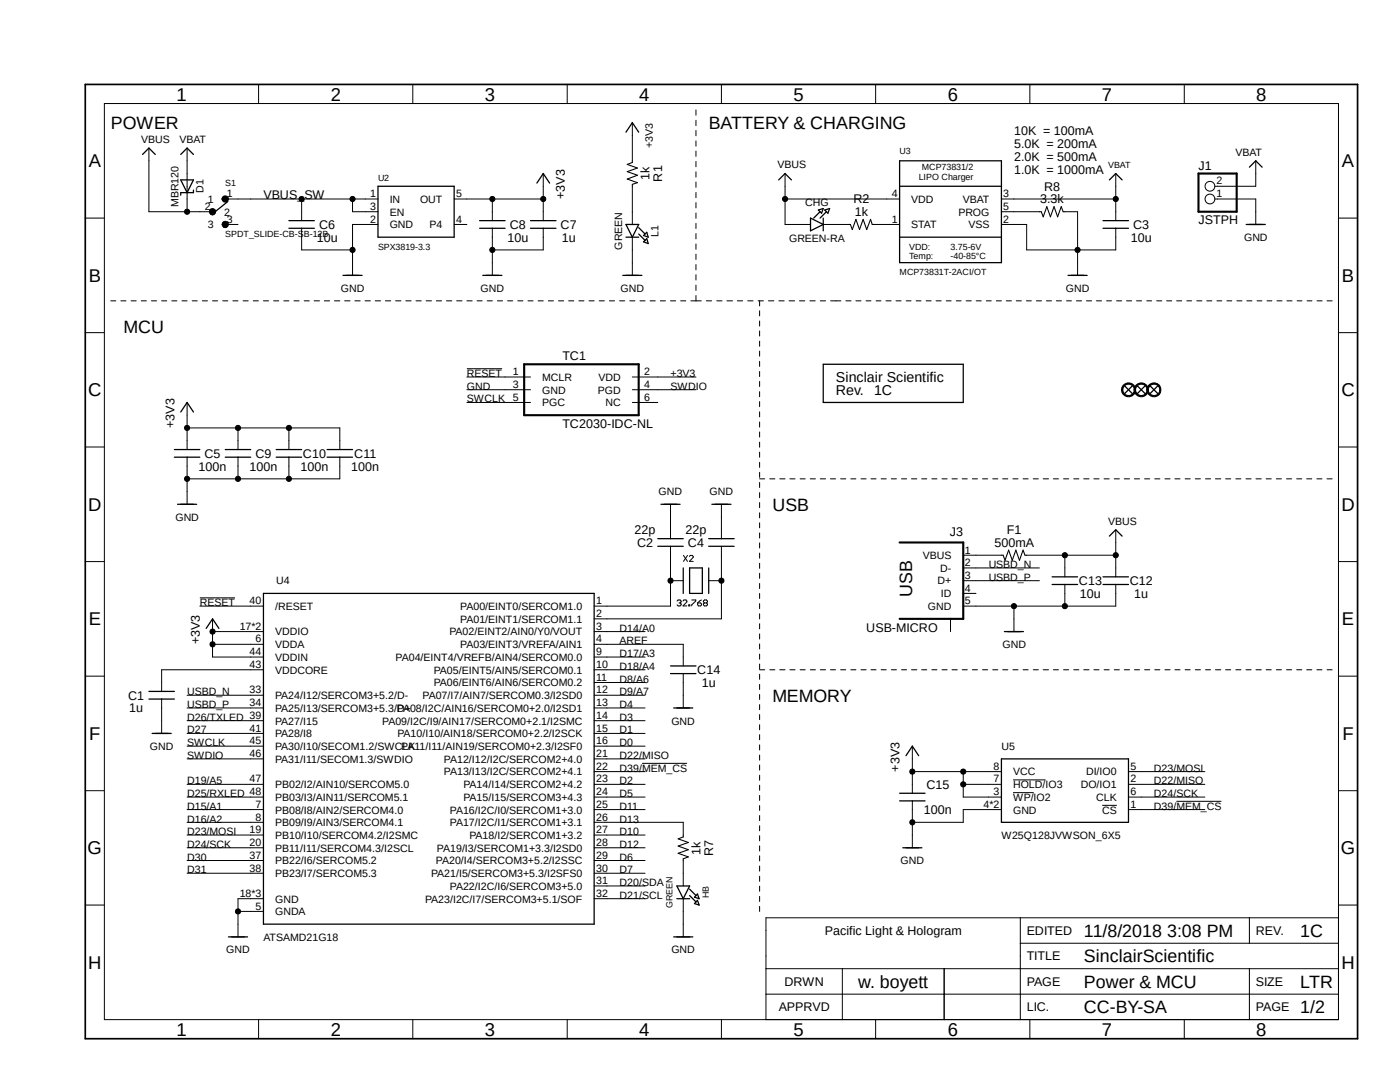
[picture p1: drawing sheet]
<svg xmlns="http://www.w3.org/2000/svg" width="279mm" height="216mm" viewBox="0 0 279 216" stroke-linecap="round" stroke-linejoin="round" font-family="sans-serif">
<path d="M16.5 16.5l254.8 191.3M271.3 16.5l-254.8 191.3" fill="none" stroke="#fff" stroke-width=".2"/>
<g fill="none" stroke="#000" stroke-width=".2">
<path d="M51.6 16.8v3.9M82.4 16.8v3.9M113.2 16.8v3.9M144 16.8v3.9M174.8 16.8v3.9M205.5 16.8v3.9M236.3 16.8v3.9M20.8 20.7h246.3v182.8h-246.3zM29.7 29.5v12.7h12.7M37.3 29.5v12.7M44.4 39.4a.64 .64 0 0 1 1-.1 .64 .64 0 0 1-.2 1 .64 .64 0 0 1-.9-.6h.3v-.2a.39 .39 0 0 1 .5-.1 .39 .39 0 0 1 .2 .5l-.2 .1h-.4l-.1-.3h-.3zM44.4 39.4h.6l.1 .3-.1 .3-.3 .1-.3-.1-.1-.3 .4-.1 .1 .1-.1 .1-.4-.1z"/>
<path d="M44.5 39.4l.3-.2 .5 .2v.6l-.2 .2-.6-.2-.1-.3h.3l.2-.2 .3 .2-.3 .2-.2-.2h-.3zM44.7 39.4h.5l.1 .3-.1 .3-.2 .1-.3-.1-.1-.3 .4-.1 .1 .1-.1 .1-.4-.1zM45 39.7h30.4M60.2 39.7v4.3M70.4 39.7v2.5h5M90.6 39.7h17.8M98.3 39.7v4.3M108.4 34.6v9.4M126.2 24.5v7.6M126.2 37.2v7.6M138.9 21.9v1.1M138.9 24v1.1"/>
<path d="M138.9 26v1.1M138.9 28.1v1.1M138.9 30.1v1.1M138.9 32.2v1.1M138.9 34.3v1M138.9 36.3v1.1M138.9 38.4v1.1M156.7 34.6v10.2h5.1M156.7 39.7h22.8M199.9 39.7h22.8M222.7 34.6v9.4M242.4 39.7h8.2v5.1"/>
<path d="M250.6 32.1v5.1h-8.2M17 43.5h3.8M41.9 41.9a.64 .64 0 0 1 1-.1 .64 .64 0 0 1-.3 1 .64 .64 0 0 1-.8-.6h.2l.1-.2a.39 .39 0 0 1 .5-.1 .39 .39 0 0 1 .2 .5l-.2 .2h-.4l-.2-.4h-.2zM42 42l.2-.2 .6 .2v.5l-.6 .2-.3-.5h.3l.1-.2 .3 .2-.3 .3-.1-.3h-.3zM42.1 42h.6l.1 .2-.1 .3-.3 .1-.3-.1-.1-.3 .4-.1 .1 .1-.1 .2-.4-.2zM42.1 42.2h.6l.1 .3-.1 .3-.3 .1-.3-.1-.1-.3 .4-.1 .1 .1-.1 .1-.4-.1zM44.4 44.4a.64 .64 0 0 1 1 0 .64 .64 0 0 1-.2 1 .64 .64 0 0 1-.9-.6h.3v-.2a.39 .39 0 0 1 .5-.1 .39 .39 0 0 1 .2 .5l-.2 .1h-.4l-.1-.3h-.3zM44.7 44.5h.5l.1 .3-.1 .2-.2 .2-.3-.2-.1-.2 .4-.1 .1 .1-.1 .1-.4-.1zM44.7 44.7h.5l.1 .3-.1 .3-.2 .1-.3-.1-.1-.3 .4-.1 .1 .1-.1 .2-.4-.2zM45 44.8h2.5M60.2 45.6v4.3h10.2M75.4 44.8h-5v10.1"/>
<path d="M90.6 44.8h2.6M98.3 45.6v9.3M108.4 45.6v4.3h-10.1M126.2 47.3v7.6M138.9 40.4v1.1M138.9 42.5v1.1M138.9 44.6v1M138.9 46.6v1.1M138.9 48.7v1M138.9 50.7v1.1M138.9 52.8v1M138.9 54.8v1.1"/>
<path d="M138.9 56.9v1.1M138.9 59v1M164.3 44.8h5.1M174.5 44.8h5M199.9 44.8h5v5.1h17.8v-4.3M199.9 42.2h7.5M212.5 42.2h2.6v12.7M267.1 43.5h3.8M17 66.4h3.8M22.1 60h1M24.1 60h1M26.2 60h1"/>
<path d="M28.2 60h1M30.2 60h1M32.3 60h1M34.3 60h1M36.3 60h1M38.4 60h1M40.4 60h1M42.4 60h1M44.4 60h1.1M46.5 60h1M48.5 60h1M50.5 60h1.1"/>
<path d="M52.6 60h1M54.6 60h1M56.6 60h1.1M58.7 60h1M60.7 60h1M62.7 60h1.1M64.7 60h1.1M66.8 60h1M68.8 60h1M70.8 60h1.1M72.9 60h1M74.9 60h1"/>
<path d="M76.9 60h1.1M79 60h1M81 60h1M83 60h1.1M85 60h1.1M87.1 60h1M89.1 60h1.1M91.1 60h1.1M93.2 73.6h7M93.2 60h1M93.2 77.8h12.7M93.2 75.2h12.7"/>
<path d="M95.2 60h1M97.2 60h1.1M99.3 60h1M101.3 60h1M103.3 60h1.1M105.4 60h1M107.4 60h1M109.4 60h1M111.5 60h1M113.5 60h1M115.5 60h1M117.6 60h1"/>
<path d="M119.6 60h1M121.6 60h1M123.7 60h1M125.7 60h1M126.2 77.8h12.7M126.2 75.2h12.7M127.7 60h1M129.8 60h1M131.8 60h1M133.8 60h1M135.8 60h1.1M137.9 60h2.1"/>
<path d="M141 60h1M143 60h1.1M145.1 60h1.1M147.2 60h1M149.2 60h1.1M151.3 60h1.1M151.6 60v1M151.6 62v1M151.6 64.1v1M151.6 66v1.1M151.6 68.1v1M151.6 70.1v1"/>
<path d="M151.6 72.1v1M151.6 74.1v1M151.6 76.1v1M151.6 78.1v1.1M153.4 60h1M155.4 60h1.1M157.5 60h1.1M159.6 60h1M161.6 60h1.1M163.7 60h1.1M165.8 60h2M168.8 60h1"/>
<path d="M170.8 60h1M172.8 60h1M174.8 60h1M176.8 60h1M178.8 60h1M180.8 60h1M182.8 60h1M184.8 60h1M186.8 60h1M188.8 60h1M190.8 60h1M192.8 60h1"/>
<path d="M194.8 60h1M196.8 60h1M198.8 60h1.1M200.8 60h1M202.8 60h1M204.9 60h.9M206.8 60h1.1M208.8 60h1M210.8 60h1M212.9 60h.9M214.8 60h1.1M216.8 60h1"/>
<path d="M218.8 60h1M220.9 60h.9M222.8 60h1.1M224.2 76.9a1.4 1.4 0 0 1 2.2 .1 1.4 1.4 0 0 1-.8 2.1 1.4 1.4 0 0 1-1.8-1.3h.3a1.15 1.15 0 0 1 1.6-1.1 1.15 1.15 0 0 1 .3 1.9 1.15 1.15 0 0 1-1.8-.4l-.1-.4h-.3zM224.8 60h1M226.7 76.9a1.4 1.4 0 0 1 2.2 .1 1.4 1.4 0 0 1-.8 2.1 1.4 1.4 0 0 1-1.7-1.3h.2a1.15 1.15 0 0 1 1.6-1.1 1.15 1.15 0 0 1 .4 1.9 1.15 1.15 0 0 1-1.9-.4l-.1-.4h-.2zM226.8 60h1M228.9 60h.9M229.2 76.9a1.4 1.4 0 0 1 2.3 .1 1.4 1.4 0 0 1-.8 2.1 1.4 1.4 0 0 1-1.8-1.3h.3a1.15 1.15 0 0 1 1.5-1.1 1.15 1.15 0 0 1 .4 1.9 1.15 1.15 0 0 1-1.9-.4v-.4h-.3zM230.8 60h1.1M232.8 60h1M234.8 60h1"/>
<path d="M236.9 60h.9M238.8 60h1.1M240.8 60h1.1M242.9 60h.9M244.9 60h.9M246.8 60h1.1M248.8 60h1.1M250.9 60h.9M252.9 60h.9M254.8 60h1.1M256.8 60h1.1M258.9 60h.9"/>
<path d="M260.9 60h.9M262.8 60h1.1M264.8 60h1.1M267.1 66.4h3.8M17 89.2h3.8M37.3 80.3v9.4M37.3 91.2v9.4M37.3 85.4h30.5v4.3M47.5 85.4v4.3M47.5 91.2v4.3M57.7 85.4v4.3M57.7 91.2v4.3"/>
<path d="M67.8 91.2v4.3h-30.5M93.2 80.3h12.7M126.2 80.3h5.1M151.6 80.1v1.1M151.6 82.2v1M151.6 84.2v1M151.6 86.2v1M151.6 88.2v1M151.6 90.2v1M151.6 92.2v1.1M151.6 94.2v1M151.6 96.3v1"/>
<path d="M151.6 98.3v1M151.6 95.5h1M153.6 95.5h1M155.6 95.5h1.1M157.6 95.5h1.1M159.7 95.5h1M161.7 95.5h1M163.7 95.5h1.1M165.7 95.5h1.1M167.8 95.5h1M169.8 95.5h1M171.8 95.5h1"/>
<path d="M173.8 95.5h1M175.9 95.5h1M177.9 95.5h1M179.9 95.5h1M181.9 95.5h1.1M183.9 95.5h1.1M186 95.5h1M188 95.5h1M190 95.5h1.1M192 95.5h1M194.1 95.5h1M196.1 95.5h1"/>
<path d="M198.1 95.5h1M200.1 95.5h1M202.1 95.5h1.1M204.2 95.5h1M206.2 95.5h1M208.2 95.5h1.1M210.2 95.5h1M212.3 95.5h1M214.3 95.5h1M216.3 95.5h1M218.3 95.5h1M220.3 95.5h1.1"/>
<path d="M222.4 95.5h1M224.4 95.5h1M226.4 95.5h1M228.4 95.5h1M230.5 95.5h1M232.5 95.5h1M234.5 95.5h1M236.5 95.5h1M238.5 95.5h1.1M240.6 95.5h1M242.6 95.5h1M244.6 95.5h1"/>
<path d="M246.6 95.5h1M248.7 95.5h1M250.7 95.5h1M252.7 95.5h1M254.7 95.5h1M256.8 95.5h1M258.8 95.5h1M260.8 95.5h1M262.8 95.5h1M264.8 95.5h1.1M267.1 89.2h3.8M17 112.1h3.8"/>
<path d="M39.9 119.3h7M133.8 115.9h2.6M133.8 109v11.9h-15.2M133.8 100.6v6.9M135.1 119.9l.2-.2h.4l.2 .2-.2 .4M136.3 119.9l.2-.2h.4l.2 .2v.2l-.8 .8h.8M136.4 110.8l.8 1.2M137.2 110.8l-.8 1.2M137.6 111l.2-.2h.4l.1 .2v.2l-.7 .8h.7M138 119.7h.9v.2l-.9 .8v.2M140 119.7l-.8 .6M141.4 115.9h2.6"/>
<path d="M144 109v14.5h-25.4M144 100.6v6.9M151.6 100.3v1M151.6 102.3v1M151.6 104.3v1M151.6 106.3v1.1M151.6 108.3v1M151.6 110.4v1M151.6 112.4v1M151.6 114.4v1M151.6 116.4v1M151.6 118.4v1"/>
<path d="M192.2 115.9h15.2M192.2 113.3h15.2M192.2 118.4h2.6M192.2 110.8h7.7M204.9 110.8h17.8M212.5 110.8v4.3M212.5 116.6v4.3M222.7 105.7v9.4M222.7 116.6v4.3h-30.5M267.1 112.1h3.8M17 134.9h3.8M32.3 139.5v6.8"/>
<path d="M37.3 138.7h15.3M39.9 120.9h12.7M42.4 126h10.2M42.4 128.6h10.2M42.4 123.5v7.6h10.2M52.6 133.6h-20.3v4.4M118.6 133.6h10.1M118.6 128.6h17.8v4.3M118.6 126h10.1M118.6 131.1h10.1M118.6 136.2h10.1M118.6 138.7h10.1"/>
<path d="M135.5 120.3h.2M135.7 120.3l.2 .2-.2 .4h-.4l-.2-.2M136.4 134.4v6.9M137.5 120.7h.2v.2h-.2zM139.2 120.3h.6l.2 .4-.2 .2h-.4l-.2-.2zM140.6 120.3l-.2-.2 .2-.4h.4l.2 .2-.2 .4M140.6 120.3h.4M140.6 120.3l-.2 .2 .2 .4h.4l.2-.2-.2-.4M151.6 120.4v1.1M151.6 122.5v1M151.6 124.5v1M151.6 126.5v1"/>
<path d="M151.6 128.5v1M151.6 130.5v1M151.6 132.5v1M151.6 134.5v1.1M151.6 136.6v1M151.6 138.6v1M151.6 133.6h1M153.6 133.6h1M155.6 133.6h1.1M157.6 133.6h1.1M159.7 133.6h1M161.7 133.6h1"/>
<path d="M163.7 133.6h1.1M165.7 133.6h1.1M167.8 133.6h1M169.8 133.6h1M171.8 133.6h1M173.8 133.6h1M175.9 133.6h1M177.9 133.6h1M179.9 133.6h1M181.9 133.6h1.1M183.9 133.6h1.1M186 133.6h1"/>
<path d="M188 133.6h1M189.7 123.5v2.5M190 133.6h1.1M192 133.6h1M194.1 133.6h1M196.1 133.6h1M198.1 133.6h1M200.1 133.6h1M202.1 133.6h1.1M202.4 120.9v5.1M204.2 133.6h1M206.2 133.6h1"/>
<path d="M208.2 133.6h1.1M210.2 133.6h1M212.3 133.6h1M214.3 133.6h1M216.3 133.6h1M218.3 133.6h1M220.3 133.6h1.1M222.4 133.6h1M224.4 133.6h1M226.4 133.6h1M228.4 133.6h1M230.5 133.6h1"/>
<path d="M232.5 133.6h1M234.5 133.6h1M236.5 133.6h1M238.5 133.6h1.1M240.6 133.6h1M242.6 133.6h1M244.6 133.6h1M246.6 133.6h1M248.7 133.6h1M250.7 133.6h1M252.7 133.6h1M254.7 133.6h1"/>
<path d="M256.8 133.6h1M258.8 133.6h1M260.8 133.6h1M262.8 133.6h1M264.8 133.6h1.1M267.1 134.9h3.8M17 157.8h3.8M37.3 141.3h15.3M37.3 143.8h15.3M37.3 146.3h15.3M37.3 148.9h15.3M37.3 151.4h15.3"/>
<path d="M37.3 156.5h15.3M37.3 159h15.3M118.6 141.3h10.1M118.6 143.8h10.1M118.6 146.3h10.1M118.6 148.9h10.1M118.6 151.4h10.1M118.6 154h10.1M118.6 156.5h10.1M118.6 159h10.1M128.1 152.3h9M151.6 140.6v1"/>
<path d="M151.6 142.6v1M151.6 144.6v1M151.6 146.6v1M151.6 148.6v1M151.6 150.7v1M151.6 152.7v1M151.6 154.7v1M151.6 156.7v1M151.6 158.7v1M182.1 154h17.8M182.1 148.9v9.4M182.1 159.8v9.4"/>
<path d="M192.2 156.5h7.7M192.2 154v5h7.7M202.2 158.2h4.1M202.2 155.6h6.5M225.2 154h15.3M225.2 156.5h15.3M225.2 159h15.3M234.8 159.9h9M267.1 157.8h3.8M37.3 161.5h15.3M37.3 164.1h15.3M37.3 166.6h15.3"/>
<path d="M37.3 169.2h15.3M37.3 171.7h15.3M37.3 174.2h15.3M52.6 179.3h-5.1v7.6M118.6 164.1h17.8v2.5M118.6 179.3h10.1M118.6 161.5h10.1M118.6 166.6h10.1M118.6 169.2h10.1M118.6 171.7h10.1M118.6 174.2h10.1M118.6 176.8h10.1"/>
<path d="M136.4 171.7v5.1M136.4 179.3v7.6M151.6 160.7v1M151.6 162.7v1M151.6 164.8v1M151.6 166.8v1M151.6 168.8v1M151.6 170.8v1M151.6 172.8v1M151.6 174.8v1.1M151.6 176.8v1M151.6 178.9v1"/>
<path d="M199.9 161.5h-7.7v2.6h-10.1M220 160.7h2.9M225.2 161.5h15.3M17 180.6h3.8M47.5 181.9h5.1M151.6 180.8v1.1M152.9 198.4h114.2M152.9 193.3h114.2M168.1 193.3v10.2M188.4 193.3v10.2M203.6 183.1v20.4M203.6 188.2h63.5"/>
<path d="M249.3 183.1v5.1M249.3 193.3v10.2M267.1 180.6h3.8M267.1 183.1h-114.2v20.4M51.6 203.5v3.8M82.4 203.5v3.8M113.2 203.5v3.8M144 203.5v3.8M174.8 203.5v3.8M205.5 203.5v3.8M236.3 203.5v3.8"/>
<circle cx="60.2" cy="39.7" r=".51"/>
<circle cx="70.4" cy="39.7" r=".51"/>
<circle cx="98.3" cy="39.7" r=".51"/>
<circle cx="108.4" cy="39.7" r=".51"/>
<circle cx="156.7" cy="39.7" r=".51"/>
<circle cx="222.7" cy="39.7" r=".51"/>
<circle cx="241.5" cy="37.2" r=".98"/>
<circle cx="241.5" cy="39.7" r=".98"/>
<circle cx="37.3" cy="42.2" r=".51"/>
<circle cx="70.4" cy="49.9" r=".51"/>
<circle cx="98.3" cy="49.9" r=".51"/>
<circle cx="215" cy="49.9" r=".51"/>
<circle cx="37.3" cy="85.4" r=".51"/>
<circle cx="37.3" cy="95.5" r=".51"/>
<circle cx="47.5" cy="85.4" r=".51"/>
<circle cx="47.5" cy="95.5" r=".51"/>
<circle cx="57.7" cy="85.4" r=".51"/>
<circle cx="57.7" cy="95.5" r=".51"/>
<circle cx="133.8" cy="115.9" r=".51"/>
<circle cx="144" cy="115.9" r=".51"/>
<circle cx="212.5" cy="110.8" r=".51"/>
<circle cx="222.7" cy="110.8" r=".51"/>
<circle cx="42.4" cy="128.6" r=".51"/>
<circle cx="42.4" cy="126" r=".51"/>
<circle cx="202.3" cy="120.9" r=".51"/>
<circle cx="212.5" cy="120.9" r=".51"/>
<circle cx="182.1" cy="154" r=".51"/>
<circle cx="192.2" cy="154" r=".51"/>
<circle cx="192.2" cy="156.5" r=".51"/>
<circle cx="182.1" cy="164.1" r=".51"/>
<circle cx="47.5" cy="181.9" r=".51"/>
</g>
<g fill="none" stroke="#000" stroke-width=".25">
<path d="M28.4 30.8l1.3-1.3 1.3 1.3M36.1 30.8l1.2-1.3 1.3 1.3M36.1 35.9h2.5l-1.3 2.5zM38.6 37.9v.5h-2.5v.5M75.4 37.2h15.2v10.1h-15.2zM107.1 36.5l1.3-1.9 1.3 1.9M124.9 26.4l1.3-1.9 1.3 1.9M155.4 35.9l1.3-1.3 1.2 1.3M179.5 37.2h20.4M179.5 32.1h20.4v20.3h-20.4zM221.4 35.9l1.3-1.3 1.2 1.3M249.3 33.4l1.3-1.3 1.3 1.3"/>
<path d="M45.5 40.2l-2.6 2M57.7 44h5M57.7 45.6h5M68.5 54.9h3.8M95.7 44h5.1M95.7 45.6h5.1M96.4 54.9h3.8M105.9 44h5.1M105.9 45.6h5.1M124.3 54.9h3.8M124.9 47.3h2.6M124.9 44.8h2.6l-1.3 2.5z"/>
<path d="M127.5 46.7l1.2 1.3M127.5 45.4l1.2 1.3M128.4 48.3l.7-.7 .3 1zM129.1 46.4l.3 .9-1-.3zM161.8 43.5l2.5 1.3-2.5 1.3zM163.3 41.9l1-.3-.3 .9zM163.7 42.2l-1.3 1.3M164.3 43.5v2.6M164.6 41.9l1-.3-.4 .9zM164.9 42.2l-1.2 1.3M179.5 47.3h20.4M213.1 54.9h3.9"/>
<path d="M220.1 44h5.1M220.1 45.6h5.1M248.7 44.8h3.8M164.3 72.7h27.9v7.6h-27.9zM224.5 77l1.5 1.5M226 77l-1.5 1.5M227 77l1.5 1.5M228.5 77l-1.5 1.5M229.5 77l1.6 1.5M231.1 77l-1.6 1.5M34.8 89.7h5.1M34.8 91.2h5.1"/>
<path d="M36.1 82.2l1.2-1.9 1.3 1.9M45 89.7h5M45 91.2h5M55.1 89.7h5.1M55.1 91.2h5.1M65.3 89.7h5.1M65.3 91.2h5.1M35.4 100.6h3.8M52.6 118.4h66v66h-66zM131.3 109h5.1M131.3 107.5h5.1M131.9 100.6h3.8"/>
<path d="M136.4 113.3v5.1M137.6 113.3h2.6v5.1h-2.6zM141.4 109h5.1M141.4 107.5h5.1M141.4 113.3v5.1M142.1 100.6h3.8M210 115.1h5.1M210 116.6h5.1M220.1 115.1h5.1M220.1 116.6h5.1M221.4 107l1.3-1.3 1.2 1.3M29.7 138h5.1"/>
<path d="M29.7 139.5h5.1M41.1 125.4l1.3-1.9 1.3 1.9M133.8 132.9h5.1M133.8 134.4h5.1M200.4 126h3.9M30.4 146.3h3.8M134.5 141.3h3.8M179.5 158.3h5.1M179.5 159.8h5.1M180.8 150.8l1.3-1.9 1.2 1.9M199.9 151.4h25.3v12.7h-25.3zM135.1 176.8h2.5l-1.2 2.5z"/>
<path d="M135.1 179.3h2.5M137.6 178.7l1.3 1.3M137.6 177.4l1.3 1.3M139.2 178.4l.3 .9-.9-.3zM139.2 179.7l.3 .9-.9-.3zM180.2 169.2h3.8M45.6 186.9h3.8M134.5 186.9h3.8"/>
</g>
<path d="M126.2 32.1v.3l-1 .4 2 .7-2 .7 2 .8-2 .7 2 .7-1 .4v.4M169.4 44.8h.3l.4 1 .7-2 .7 2 .8-2 .7 2 .7-2 .4 1h.4M207.4 42.2h.4l.4 1.1 .7-2.1 .7 2.1 .8-2.1 .7 2.1 .7-2.1 .4 1h.3M199.9 110.8h.3l.4 1 .7-2 .7 2 .7-2 .8 2 .7-2 .4 1h.3M136.4 166.6v.4l-1.1 .4 2.1 .7-2.1 .7 2.1 .7-2.1 .8 2.1 .7-1 .4v.3" fill="none" stroke="#000" stroke-width=".21"/>
<g fill="#000">
<path d="M44.4 39.4a.64 .64 0 0 1 1-.1 .64 .64 0 0 1-.2 1 .64 .64 0 0 1-.9-.6h.3v-.2a.39 .39 0 0 1 .5-.1 .39 .39 0 0 1 .2 .5l-.2 .1h-.4l-.1-.3h-.3z" fill-rule="evenodd"/>
<path d="M44.4 39.4h.6l.1 .3-.1 .3-.3 .1-.3-.1-.1-.3 .4-.1 .1 .1-.1 .1-.4-.1z" fill-rule="evenodd"/>
<path d="M44.5 39.4l.3-.2 .5 .2v.6l-.2 .2-.6-.2-.1-.3h.3l.2-.2 .3 .2-.3 .2-.2-.2h-.3z" fill-rule="evenodd"/>
<path d="M44.5 39.4l.3-.2 .5 .2v.6l-.2 .2-.6-.2-.1-.3h.3l.2-.2 .3 .2-.3 .2-.2-.2h-.3z" fill-rule="evenodd"/>
<path d="M44.7 39.4h.5l.1 .3-.1 .3-.2 .1-.3-.1-.1-.3 .4-.1 .1 .1-.1 .1-.4-.1z" fill-rule="evenodd"/>
<path d="M41.9 41.9a.64 .64 0 0 1 1-.1 .64 .64 0 0 1-.3 1 .64 .64 0 0 1-.8-.6h.2l.1-.2a.39 .39 0 0 1 .5-.1 .39 .39 0 0 1 .2 .5l-.2 .2h-.4l-.2-.4h-.2z" fill-rule="evenodd"/>
<path d="M42 42l.2-.2 .6 .2v.5l-.6 .2-.3-.5h.3l.1-.2 .3 .2-.3 .3-.1-.3h-.3z" fill-rule="evenodd"/>
<path d="M42.1 42h.6l.1 .2-.1 .3-.3 .1-.3-.1-.1-.3 .4-.1 .1 .1-.1 .2-.4-.2z" fill-rule="evenodd"/>
<path d="M42.1 42.2h.6l.1 .3-.1 .3-.3 .1-.3-.1-.1-.3 .4-.1 .1 .1-.1 .1-.4-.1z" fill-rule="evenodd"/>
<path d="M44.4 44.4a.64 .64 0 0 1 1 0 .64 .64 0 0 1-.2 1 .64 .64 0 0 1-.9-.6h.3v-.2a.39 .39 0 0 1 .5-.1 .39 .39 0 0 1 .2 .5l-.2 .1h-.4l-.1-.3h-.3z" fill-rule="evenodd"/>
<path d="M44.7 44.5h.5l.1 .3-.1 .2-.2 .2-.3-.2-.1-.2 .4-.1 .1 .1-.1 .1-.4-.1z" fill-rule="evenodd"/>
<path d="M44.7 44.7h.5l.1 .3-.1 .3-.2 .1-.3-.1-.1-.3 .4-.1 .1 .1-.1 .2-.4-.2z" fill-rule="evenodd"/>
<path d="M224.2 76.9a1.4 1.4 0 0 1 2.2 .1 1.4 1.4 0 0 1-.8 2.1 1.4 1.4 0 0 1-1.8-1.3h.3a1.15 1.15 0 0 1 1.6-1.1 1.15 1.15 0 0 1 .3 1.9 1.15 1.15 0 0 1-1.8-.4l-.1-.4h-.3z" fill-rule="evenodd"/>
<path d="M226.7 76.9a1.4 1.4 0 0 1 2.2 .1 1.4 1.4 0 0 1-.8 2.1 1.4 1.4 0 0 1-1.7-1.3h.2a1.15 1.15 0 0 1 1.6-1.1 1.15 1.15 0 0 1 .4 1.9 1.15 1.15 0 0 1-1.9-.4l-.1-.4h-.2z" fill-rule="evenodd"/>
<path d="M229.2 76.9a1.4 1.4 0 0 1 2.3 .1 1.4 1.4 0 0 1-.8 2.1 1.4 1.4 0 0 1-1.8-1.3h.3a1.15 1.15 0 0 1 1.5-1.1 1.15 1.15 0 0 1 .4 1.9 1.15 1.15 0 0 1-1.9-.4v-.4h-.3z" fill-rule="evenodd"/>
<circle cx="60.2" cy="39.7" r=".51"/>
<circle cx="70.4" cy="39.7" r=".51"/>
<circle cx="98.3" cy="39.7" r=".51"/>
<circle cx="108.4" cy="39.7" r=".51"/>
<circle cx="156.7" cy="39.7" r=".51"/>
<circle cx="222.7" cy="39.7" r=".51"/>
<circle cx="37.3" cy="42.2" r=".51"/>
<circle cx="70.4" cy="49.9" r=".51"/>
<circle cx="98.3" cy="49.9" r=".51"/>
<circle cx="215" cy="49.9" r=".51"/>
<circle cx="37.3" cy="85.4" r=".51"/>
<circle cx="37.3" cy="95.5" r=".51"/>
<circle cx="47.5" cy="85.4" r=".51"/>
<circle cx="47.5" cy="95.5" r=".51"/>
<circle cx="57.7" cy="85.4" r=".51"/>
<circle cx="57.7" cy="95.5" r=".51"/>
<circle cx="133.8" cy="115.9" r=".51"/>
<circle cx="144" cy="115.9" r=".51"/>
<circle cx="212.5" cy="110.8" r=".51"/>
<circle cx="222.7" cy="110.8" r=".51"/>
<circle cx="42.4" cy="128.6" r=".51"/>
<circle cx="42.4" cy="126" r=".51"/>
<circle cx="202.3" cy="120.9" r=".51"/>
<circle cx="212.5" cy="120.9" r=".51"/>
<circle cx="182.1" cy="154" r=".51"/>
<circle cx="192.2" cy="154" r=".51"/>
<circle cx="192.2" cy="156.5" r=".51"/>
<circle cx="182.1" cy="164.1" r=".51"/>
<circle cx="47.5" cy="181.9" r=".51"/>
</g>
<path d="M239.2 34.6h7.6v7.6h-7.6zM104.6 72.7h22.9v10.1h-22.9zM179.5 108.2h12.7v15.3h-12.7" fill="none" stroke="#000" stroke-width=".42"/>
<path d="M17 16.8h253.9v190.5h-253.9z" fill="none" stroke="#000" stroke-width=".34"/>
<g font-size="3.7">
<text x="35.2" y="20.1">1</text>
<text x="66" y="20.1">2</text>
<text x="96.8" y="20.1">3</text>
<text x="127.5" y="20.1">4</text>
<text x="158.4" y="20.1">5</text>
<text x="189.1" y="20.1">6</text>
<text x="219.9" y="20.1">7</text>
<text x="250.7" y="20.1">8</text>
<text x="17.7" y="33.4">A</text>
<text x="267.8" y="33.4">A</text>
<text x="17.7" y="56.3">B</text>
<text x="267.8" y="56.3">B</text>
<text x="17.6" y="79.1">C</text>
<text x="267.7" y="79.1">C</text>
<text x="17.6" y="101.9">D</text>
<text x="267.7" y="101.9">D</text>
<text x="17.7" y="124.8">E</text>
<text x="267.8" y="124.8">E</text>
<text x="17.8" y="147.7">F</text>
<text x="267.9" y="147.7">F</text>
<text x="17.5" y="170.5">G</text>
<text x="267.6" y="170.5">G</text>
<text x="17.6" y="193.3">H</text>
<text x="267.7" y="193.3">H</text>
<text x="35.2" y="206.7">1</text>
<text x="66" y="206.7">2</text>
<text x="96.8" y="206.7">3</text>
<text x="127.5" y="206.7">4</text>
<text x="158.4" y="206.7">5</text>
<text x="189.1" y="206.7">6</text>
<text x="219.9" y="206.7">7</text>
<text x="250.7" y="206.7">8</text>
</g>
<g font-size="3.6">
<text x="22.1" y="25.7">POWER</text>
<text x="141.4" y="25.7">BATTERY &amp; CHARGING</text>
<text x="24.6" y="66.4">MCU</text>
<text x="154.1" y="101.9">USB</text>
<text x="182" y="119" transform="rotate(-90 182 119)">USB</text>
<text x="154.1" y="140">MEMORY</text>
<text x="216.3" y="186.9">11/8/2018 3:08 PM</text>
<text x="259.5" y="186.9">1C</text>
<text x="171.3" y="197.1">w. boyett</text>
<text x="216.3" y="192">SinclairScientific</text>
<text x="216.3" y="197.1">Power &amp; MCU</text>
<text x="259.5" y="197.1">LTR</text>
<text x="216.3" y="202.2">CC-BY-SA</text>
<text x="259.5" y="202.2">1/2</text>
</g>
<g font-size="2.8">
<text x="166.8" y="76.2">Sinclair Scientific</text>
<text x="166.8" y="78.8">Rev.</text>
<text x="174.5" y="78.8">1C</text>
</g>
<g font-size="2.5">
<text x="202.4" y="27">10K = 100mA</text>
<text x="202.4" y="29.5">5.0K = 200mA</text>
<text x="129.6" y="36" transform="rotate(-90 129.6 36)">1k</text>
<text x="202.4" y="32.1">2.0K = 500mA</text>
<text x="202.4" y="34.6">1.0K = 1000mA</text>
<text x="239.2" y="34">J1</text>
<text x="52.6" y="39.7">VBUS_SW</text>
<text x="112.7" y="39.7" transform="rotate(-90 112.7 39.7)">+3V3</text>
<text x="132.2" y="36.2" transform="rotate(-90 132.2 36.2)">R1</text>
<text x="170.3" y="40.6">R2</text>
<text x="207.6" y="40.6">3.3k</text>
<text x="208.4" y="38.1">R8</text>
<text x="63.7" y="45.7">C6</text>
<text x="101.7" y="45.7">C8</text>
<text x="111.9" y="45.7">C7</text>
<text x="170.6" y="43.1">1k</text>
<text x="226.1" y="45.7">C3</text>
<text x="239.2" y="44.8">JSTPH</text>
<text x="63.2" y="48.2">10u</text>
<text x="101.3" y="48.2">10u</text>
<text x="112.1" y="48.2">1u</text>
<text x="225.7" y="48.2">10u</text>
<text x="112.2" y="71.9">TC1</text>
<text x="34.8" y="85.4" transform="rotate(-90 34.8 85.4)">+3V3</text>
<text x="112.2" y="85.4">TC2030-IDC-NL</text>
<text x="39.6" y="93.9">100n</text>
<text x="40.8" y="91.4">C5</text>
<text x="49.8" y="93.9">100n</text>
<text x="51" y="91.4">C9</text>
<text x="59.9" y="93.9">100n</text>
<text x="60.5" y="91.4">C10</text>
<text x="70.1" y="93.9">100n</text>
<text x="70.7" y="91.4">C11</text>
<text x="126.6" y="106.6">22p</text>
<text x="136.8" y="106.6">22p</text>
<text x="189.6" y="107">J3</text>
<text x="201" y="106.6">F1</text>
<text x="127.1" y="109.1">C2</text>
<text x="137.3" y="109.1">C4</text>
<text x="198.5" y="109.1">500mA</text>
<text x="215.3" y="116.8">C13</text>
<text x="215.5" y="119.3">10u</text>
<text x="225.5" y="116.8">C12</text>
<text x="226.4" y="119.3">1u</text>
<text x="39.9" y="128.6" transform="rotate(-90 39.9 128.6)">+3V3</text>
<text x="172.9" y="126">USB-MICRO</text>
<text x="139.2" y="134.5">C14</text>
<text x="140" y="137.1">1u</text>
<text x="25.6" y="139.6">C1</text>
<text x="25.8" y="142.2">1u</text>
<text x="179.5" y="154" transform="rotate(-90 179.5 154)">+3V3</text>
<text x="184.9" y="157.4">C15</text>
<text x="184.4" y="162.5">100n</text>
<text x="139.8" y="170.5" transform="rotate(-90 139.8 170.5)">1k</text>
<text x="142.3" y="170.8" transform="rotate(-90 142.3 170.8)">R7</text>
<text x="164.6" y="186.6">Pacific Light &amp; Hologram</text>
<text x="204.9" y="191.6">TITLE</text>
<text x="204.9" y="186.6">EDITED</text>
<text x="250.6" y="186.6">REV.</text>
<text x="156.5" y="196.7">DRWN</text>
<text x="204.9" y="196.7">PAGE</text>
<text x="250.6" y="196.7">SIZE</text>
<text x="155.4" y="201.8">APPRVD</text>
<text x="204.9" y="201.8">LIC.</text>
<text x="250.6" y="201.8">PAGE</text>
</g>
<g font-size="2.1">
<text x="28.2" y="28.5">VBUS</text>
<text x="35.8" y="28.5">VBAT</text>
<text x="130.3" y="29.5" transform="rotate(-90 130.3 29.5)">+3V3</text>
<text x="155.2" y="33.6">VBUS</text>
<text x="246.5" y="31.1">VBAT</text>
<text x="35.6" y="41.3" transform="rotate(-90 35.6 41.3)">MBR120</text>
<text x="40.6" y="38.5" transform="rotate(-90 40.6 38.5)">D1</text>
<text x="40.9" y="41.9">2</text>
<text x="41.4" y="40.5">1</text>
<text x="45.3" y="39.3">1</text>
<text x="73.9" y="41.9">3</text>
<text x="73.9" y="39.3">1</text>
<text x="77.8" y="40.5">IN</text>
<text x="83.8" y="40.5">OUT</text>
<text x="91" y="39.3">5</text>
<text x="160.7" y="41.1">CHG</text>
<text x="178" y="39.3">4</text>
<text x="181.9" y="40.5">VDD</text>
<text x="192.1" y="40.5">VBAT</text>
<text x="200.2" y="41.9">5</text>
<text x="200.2" y="39.3">3</text>
<text x="242.8" y="39.3">1</text>
<text x="242.8" y="36.8">2</text>
<text x="41.4" y="45.6">3</text>
<text x="44.7" y="43">2</text>
<text x="45.3" y="44.4">3</text>
<text x="73.9" y="44.4">2</text>
<text x="77.8" y="43">EN</text>
<text x="77.8" y="45.6">GND</text>
<text x="85.7" y="45.6">P4</text>
<text x="91" y="44.4">4</text>
<text x="131.4" y="47.2" transform="rotate(-90 131.4 47.2)">L1</text>
<text x="178" y="44.4">1</text>
<text x="181.9" y="45.6">STAT</text>
<text x="191.3" y="43">PROG</text>
<text x="193.3" y="45.6">VSS</text>
<text x="200.2" y="44.4">2</text>
<text x="124.2" y="49.8" transform="rotate(-90 124.2 49.8)">GREEN</text>
<text x="157.5" y="48.3">GREEN-RA</text>
<text x="248.3" y="48.1">GND</text>
<text x="68" y="58.3">GND</text>
<text x="95.9" y="58.3">GND</text>
<text x="123.9" y="58.3">GND</text>
<text x="212.7" y="58.3">GND</text>
<text x="93.2" y="77.8">GND</text>
<text x="93.2" y="75.2">RESET</text>
<text x="102.4" y="77.4">3</text>
<text x="102.4" y="74.9">1</text>
<text x="108.2" y="76">MCLR</text>
<text x="119.4" y="76">VDD</text>
<text x="128.5" y="77.4">4</text>
<text x="128.5" y="74.9">2</text>
<text x="133.8" y="75.2">+3V3</text>
<text x="133.8" y="77.8">SWDIO</text>
<text x="93.2" y="80.3">SWCLK</text>
<text x="102.4" y="80">5</text>
<text x="108.2" y="78.5">GND</text>
<text x="108.2" y="81.1">PGC</text>
<text x="119.3" y="78.5">PGD</text>
<text x="120.8" y="81.1">NC</text>
<text x="128.5" y="80">6</text>
<text x="131.4" y="98.8">GND</text>
<text x="141.6" y="98.8">GND</text>
<text x="35" y="103.9">GND</text>
<text x="221.1" y="104.7">VBUS</text>
<text x="184.1" y="111.5">VBUS</text>
<text x="192.6" y="113">2</text>
<text x="192.6" y="110.4">1</text>
<text x="197.3" y="113.3">USBD_N</text>
<text x="55.1" y="116.6">U4</text>
<text x="187.1" y="116.6">D+</text>
<text x="187.6" y="114.1">D-</text>
<text x="187.7" y="119.2">ID</text>
<text x="192.6" y="115.5">3</text>
<text x="192.6" y="118.1">4</text>
<text x="197.3" y="115.9">USBD_P</text>
<text x="39.9" y="120.9">RESET</text>
<text x="47.8" y="125.7">17*2</text>
<text x="49.8" y="120.6">40</text>
<text x="54.9" y="121.7">/RESET</text>
<text x="91.9" y="121.7">PA00/EINT0/SERCOM1.0</text>
<text x="91.9" y="124.2">PA01/EINT1/SERCOM1.1</text>
<text x="119" y="120.6">1</text>
<text x="119" y="123.1">2</text>
<text x="119" y="125.7">3</text>
<text x="185.2" y="121.7">GND</text>
<text x="192.6" y="120.6">5</text>
<text x="49.8" y="130.7">44</text>
<text x="51" y="128.2">6</text>
<text x="54.9" y="129.3">VDDA</text>
<text x="54.9" y="131.9">VDDIN</text>
<text x="54.9" y="126.8">VDDIO</text>
<text x="79" y="131.9">PA04/EINT4/VREFB/AIN4/SERCOM0.0</text>
<text x="89.7" y="126.8">PA02/EINT2/AIN0/Y0/VOUT</text>
<text x="91.9" y="129.3">PA03/EINT3/VREFA/AIN1</text>
<text x="119" y="128.2">4</text>
<text x="119" y="130.7">9</text>
<text x="123.7" y="131.1">D17/A3</text>
<text x="123.7" y="128.6">AREF</text>
<text x="123.7" y="126">D14/A0</text>
<text x="200.1" y="129.3">GND</text>
<text x="49.8" y="133.3">43</text>
<text x="54.9" y="134.4">VDDCORE</text>
<text x="86.6" y="134.4">PA05/EINT5/AIN5/SERCOM0.1</text>
<text x="86.6" y="136.9">PA06/EINT6/AIN6/SERCOM0.2</text>
<text x="119" y="133.3">10</text>
<text x="119" y="135.8">11</text>
<text x="123.7" y="133.6">D18/A4</text>
<text x="123.7" y="136.2">D8/A6</text>
<text x="37.3" y="141.3">USBD_P</text>
<text x="37.3" y="138.7">USBD_N</text>
<text x="37.3" y="143.8">D26/TXLED 39</text>
<text x="49.8" y="138.3">33</text>
<text x="49.8" y="140.9">34</text>
<text x="54.9" y="139.5">PA24/I12/SERCOM3+5.2/D-</text>
<text x="54.9" y="142">PA25/I13/SERCOM3+5.3/D+</text>
<text x="79.2" y="142">PA08/I2C/AIN16/SERCOM0+2.0/I2SD1</text>
<text x="84.3" y="139.5">PA07/I7/AIN7/SERCOM0.3/I2SD0</text>
<text x="119" y="138.3">12</text>
<text x="119" y="140.9">13</text>
<text x="119" y="143.4">14</text>
<text x="123.7" y="138.7">D9/A7</text>
<text x="123.7" y="141.3">D4</text>
<text x="123.7" y="143.8">D3</text>
<text x="29.9" y="149.6">GND</text>
<text x="37.3" y="148.9">SWCLK</text>
<text x="37.3" y="146.3">D27</text>
<text x="49.8" y="146">41</text>
<text x="49.8" y="148.5">45</text>
<text x="54.9" y="144.6">PA27/I15</text>
<text x="54.9" y="147.1">PA28/I8</text>
<text x="54.9" y="149.6">PA30/I10/SECOM1.2/SWCLK</text>
<text x="76.3" y="144.6">PA09/I2C/I9/AIN17/SERCOM0+2.1/I2SMC</text>
<text x="79.3" y="147.1">PA10/I10/AIN18/SERCOM0+2.2/I2SCK</text>
<text x="80.1" y="149.6">PA11/I11/AIN19/SERCOM0+2.3/I2SF0</text>
<text x="119" y="146">15</text>
<text x="119" y="148.5">16</text>
<text x="123.7" y="146.3">D1</text>
<text x="123.7" y="148.9">D0</text>
<text x="134" y="144.6">GND</text>
<text x="199.9" y="149.6">U5</text>
<text x="37.3" y="151.4">SWDIO</text>
<text x="49.8" y="151">46</text>
<text x="54.9" y="152.2">PA31/I11/SECOM1.3/SWDIO</text>
<text x="88.6" y="152.2">PA12/I12/I2C/SERCOM2+4.0</text>
<text x="88.6" y="154.7">PA13/I13/I2C/SERCOM2+4.1</text>
<text x="119" y="151">21</text>
<text x="119" y="153.6">22</text>
<text x="123.7" y="151.4">D22/MISO</text>
<text x="123.7" y="154">D39/MEM_CS</text>
<text x="198.3" y="153.6">8</text>
<text x="202.2" y="154.7">VCC</text>
<text x="216.7" y="154.7">DI/IO0</text>
<text x="225.6" y="153.6">5</text>
<text x="230.3" y="154">D23/MOSI</text>
<text x="37.3" y="156.5">D19/A5</text>
<text x="37.3" y="161.6">D15/A1</text>
<text x="37.3" y="159">D25/RXLED 48</text>
<text x="49.8" y="156.1">47</text>
<text x="51" y="161.2">7</text>
<text x="54.9" y="157.3">PB02/I2/AIN10/SERCOM5.0</text>
<text x="54.9" y="159.8">PB03/I3/AIN11/SERCOM5.1</text>
<text x="92.5" y="157.3">PA14/I14/SERCOM2+4.2</text>
<text x="92.5" y="159.8">PA15/I15/SERCOM3+4.3</text>
<text x="119" y="156.1">23</text>
<text x="119" y="158.7">24</text>
<text x="119" y="161.2">25</text>
<text x="123.7" y="159">D5</text>
<text x="123.7" y="156.5">D2</text>
<text x="123.7" y="161.6">D11</text>
<text x="196.3" y="161.2">4*2</text>
<text x="198.3" y="158.7">3</text>
<text x="198.3" y="156.1">7</text>
<text x="202.2" y="159.8">WP/IO2</text>
<text x="202.2" y="157.3">HOLD/IO3</text>
<text x="215.7" y="157.3">DO/IO1</text>
<text x="218.8" y="159.8">CLK</text>
<text x="225.6" y="161.2">1</text>
<text x="225.6" y="156.1">2</text>
<text x="225.6" y="158.7">6</text>
<text x="230.3" y="156.5">D22/MISO</text>
<text x="230.3" y="159">D24/SCK</text>
<text x="230.3" y="161.6">D39/MEM_CS</text>
<text x="37.3" y="166.6">D23/MOSI</text>
<text x="37.3" y="164.1">D16/A2</text>
<text x="49.8" y="166.3">19</text>
<text x="51" y="163.7">8</text>
<text x="54.9" y="162.3">PB08/I8/AIN2/SERCOM4.0</text>
<text x="54.9" y="164.8">PB09/I9/AIN3/SERCOM4.1</text>
<text x="54.9" y="167.4">PB10/I10/SERCOM4.2/I2SMC</text>
<text x="89.8" y="162.3">PA16/I2C/I0/SERCOM1+3.0</text>
<text x="89.8" y="164.9">PA17/I2C/I1/SERCOM1+3.1</text>
<text x="93.7" y="167.4">PA18/I2/SERCOM1+3.2</text>
<text x="119" y="163.7">26</text>
<text x="119" y="166.3">27</text>
<text x="123.7" y="164.1">D13</text>
<text x="123.7" y="166.6">D10</text>
<text x="199.9" y="167.4">W25Q128JVWSON_6X5</text>
<text x="202.2" y="162.3">GND</text>
<text x="220" y="162.3">CS</text>
<text x="37.3" y="169.2">D24/SCK</text>
<text x="37.3" y="171.7">D30</text>
<text x="49.8" y="168.8">20</text>
<text x="49.8" y="171.4">37</text>
<text x="49.8" y="173.9">38</text>
<text x="54.9" y="169.9">PB11/I11/SERCOM4.3/I2SCL</text>
<text x="54.9" y="172.5">PB22/I6/SERCOM5.2</text>
<text x="87" y="172.5">PA20/I4/SERCOM3+5.2/I2SSC</text>
<text x="87.2" y="169.9">PA19/I3/SERCOM1+3.3/I2SD0</text>
<text x="119" y="168.8">28</text>
<text x="119" y="171.4">29</text>
<text x="119" y="173.9">30</text>
<text x="123.7" y="169.2">D12</text>
<text x="123.7" y="171.7">D6</text>
<text x="179.7" y="172.5">GND</text>
<text x="37.3" y="174.2">D31</text>
<text x="47.8" y="179">18*3</text>
<text x="54.9" y="175">PB23/I7/SERCOM5.3</text>
<text x="86" y="175">PA21/I5/SERCOM3+5.3/I2SFS0</text>
<text x="89.8" y="177.5">PA22/I2C/I6/SERCOM3+5.0</text>
<text x="119" y="176.4">31</text>
<text x="119" y="179">32</text>
<text x="123.7" y="179.3">D21/SCL</text>
<text x="123.7" y="176.8">D20/SDA</text>
<text x="123.7" y="174.2">D7</text>
<text x="51" y="181.5">5</text>
<text x="54.9" y="180.1">GND</text>
<text x="54.9" y="182.6">GNDA</text>
<text x="84.8" y="180.1">PA23/I2C/I7/SERCOM3+5.1/SOF</text>
<text x="45.2" y="190.2">GND</text>
<text x="52.6" y="187.7">ATSAMD21G18</text>
<text x="134" y="190.2">GND</text>
</g>
<g font-size="1.8">
<text x="179.5" y="30.8">U3</text>
<text x="183.3" y="35.9">LIPO Charger</text>
<text x="184" y="34">MCP73831/2</text>
<text x="221.2" y="33.6">VBAT</text>
<text x="45" y="37.2">S1</text>
<text x="75.4" y="36.2">U2</text>
<text x="45" y="47.3">SPDT_SLIDE-CB-SB-12B</text>
<text x="75.4" y="49.9">SPX3819-3.3</text>
<text x="181.4" y="51.8">Temp:</text>
<text x="181.4" y="49.9">VDD:</text>
<text x="189.7" y="51.8">-40-85°C</text>
<text x="189.7" y="49.9">3.75-6V</text>
<text x="179.5" y="54.9">MCP73831T-2ACI/OT</text>
<text x="141.4" y="179.3" transform="rotate(-90 141.4 179.3)">HB</text>
<text x="134.2" y="181.2" transform="rotate(-90 134.2 181.2)">GREEN</text>
</g>
</svg>
